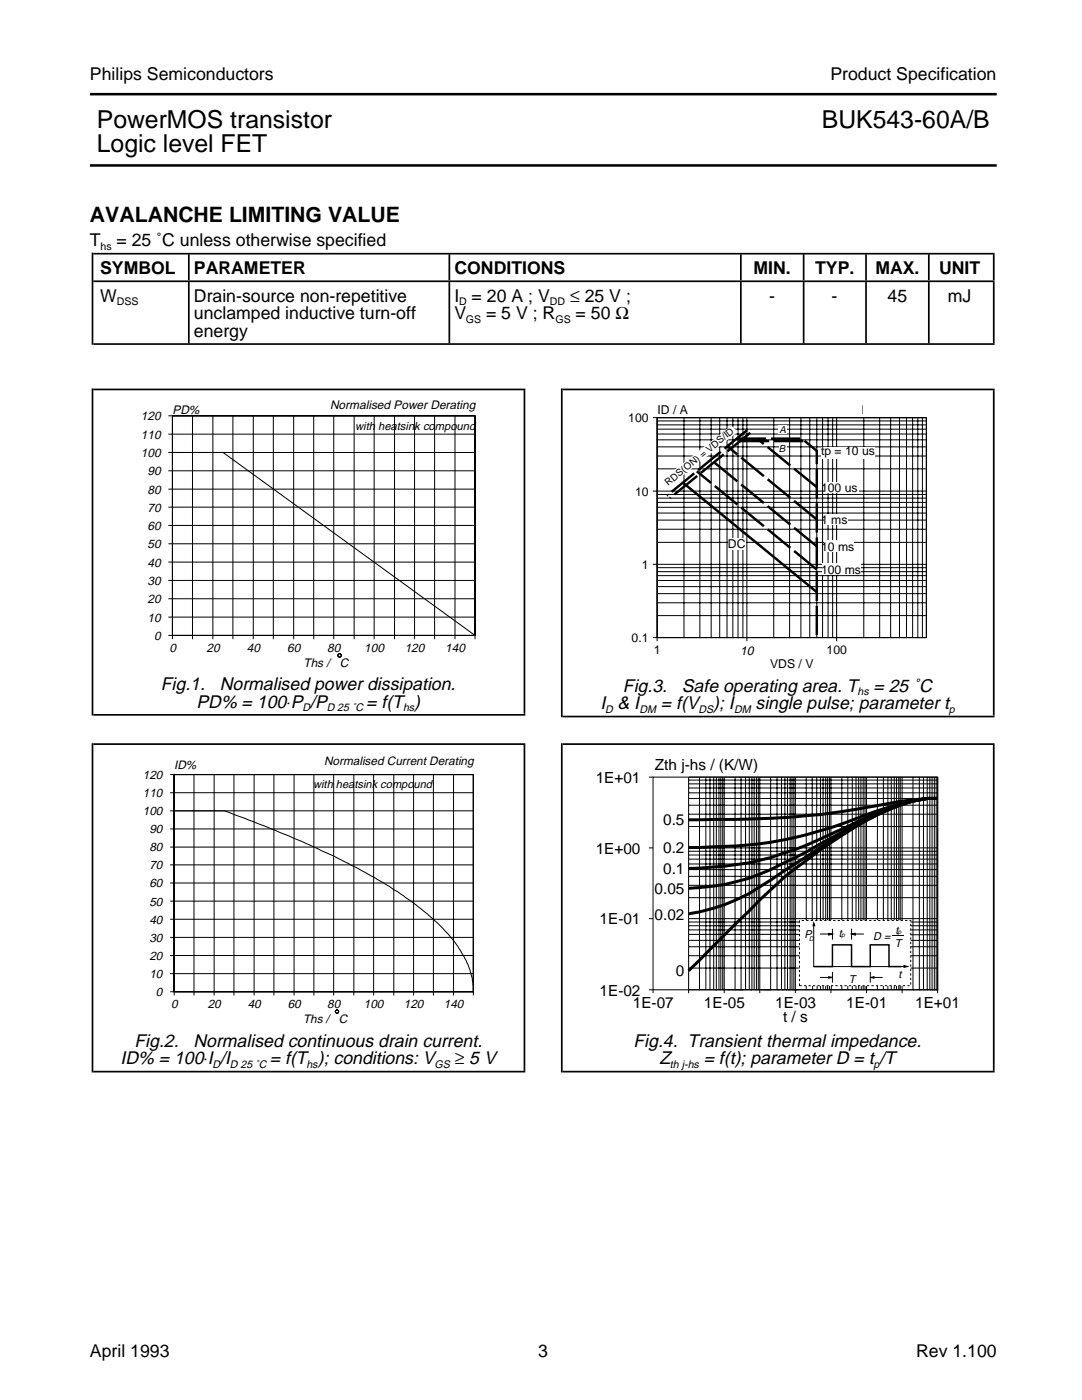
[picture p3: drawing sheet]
<svg xmlns="http://www.w3.org/2000/svg" width="216mm" height="279mm" viewBox="0 0 216 279" stroke-linecap="round" stroke-linejoin="round" font-family="sans-serif">
<g fill="none" stroke="#000" stroke-width=".2">
<path d="M33.6 83h61.2v44.6M33.6 86.6h61.2M33.6 90.3h61.2M33.6 94h61.2M33.6 97.6h61.2M34.4 83h60.4v43.8h-60.4zM34.4 90.3h10.1l50.3 36.5h-61.2M34.4 83v44.6M38.4 83v44.6M42.5 83v44.6M46.5 83v44.6M50.5 83v44.6"/>
<path d="M54.5 83v44.6M58.6 83v44.6M62.6 83v44.6M66.6 83v44.6M70.7 83v44.6M74.7 83v44.6M78.7 83v44.6M82.7 83v44.6M86.7 83v44.6M90.8 83v44.6M130.3 83.3h.8M130.3 98h.8"/>
<path d="M131.1 83.3h53.7v43.9h-53.7zM33.6 101.2h61.2M33.6 104.9h61.2M33.6 108.5h61.2M33.6 112.2h61.2M33.6 115.8h61.2M33.6 119.5h61.2M130.3 112.6h.8M33.6 123.2h61.2M130.3 127.2h.8v.8M149 127.2v.8M166.9 127.2v.8"/>
<circle cx="67.8" cy="130.8" r=".34"/>
</g>
<path d="M147 87.5h13l3 2.5v37.2M147.6 88h13M149.1 85.8l-16 13.1M149.7 86.4l-16 13M163 97.2l-11.9-9.7M163 103.7l-17.9-14.6M163 109l-21.2-17.3M163 113.7l-24-19.6" fill="none" stroke="#000" stroke-width=".49" stroke-dasharray="5.8 1" stroke-linecap="butt"/>
<path d="M136.2 96.3l26.8 21.9" fill="none" stroke="#000" stroke-width=".49"/>
<path d="M172.3 80.1h12.7v3h-12.7z" fill-rule="evenodd" fill="#fff"/>
<g fill="none" stroke="#000" stroke-width=".2">
<path d="M131.1 83.4h53.7v43.8h-53.7zM131.1 99.4h53.7M131.1 98.7h53.7M131.1 98h53.7M131.1 93.6h53.7M131.1 91h53.7M131.1 89.2h53.7M131.1 87.8h53.7M131.1 86.6h53.7M131.1 85.6h53.7M131.1 84.8h53.7M131.1 84h53.7"/>
<path d="M136.5 83.4v43.8M139.7 83.4v43.8M141.9 83.4v43.8M143.6 83.4v43.8M145.1 83.4v43.8M146.2 83.4v43.8M147.3 83.4v43.8M148.2 83.4v43.8M149 83.4v43.8M154.4 83.4v43.8M157.6 83.4v43.8M159.8 83.4v43.8"/>
<path d="M161.6 83.4v43.8M163 83.4v43.8M164.1 83.4v43.8M165.2 83.4v43.8M166.1 83.4v43.8M166.9 83.4v43.8M172.4 83.4v43.8M175.5 83.4v43.8M177.7 83.4v43.8M179.5 83.4v43.8M180.9 83.4v43.8M182.1 83.4v43.8"/>
<path d="M183.1 83.4v43.8M184.1 83.4v43.8M131.1 118.5h53.7M131.1 117.1h53.7M131.1 115.9h53.7M131.1 114.9h53.7M131.1 114.1h53.7M131.1 113.3h53.7M131.1 112.6h53.7M131.1 108.2h53.7M131.1 105.6h53.7M131.1 103.8h53.7"/>
<path d="M131.1 102.4h53.7M131.1 101.2h53.7M131.1 100.3h53.7M131.1 127.2h.1M131.1 122.9h53.7M131.1 120.3h53.7M136.5 127.2h.1M139.7 127.2h.1M141.9 127.2h.1M143.6 127.2h.1M145.1 127.2h.1M146.2 127.2h.1"/>
<path d="M147.3 127.2h.1M148.2 127.2h.1M149 127.2h.1M154.4 127.2h.1M157.6 127.2h.1M159.8 127.2h.1M161.6 127.2h.1M163 127.2h.1M164.1 127.2h.1M165.2 127.2h.1M166.1 127.2h.1M166.9 127.2h.1"/>
<path d="M172.4 127.2h.1M175.5 127.2h.1M177.7 127.2h.1M179.5 127.2h.1M180.9 127.2h.1M182.1 127.2h.1M183.1 127.2h.1M184.1 127.2h.1"/>
</g>
<g fill="#fff">
<path d="M164 89.3h10.6v2.4h-10.6z" fill-rule="evenodd"/>
<path d="M164.4 96.3h6.9v2h-6.9z" fill-rule="evenodd"/>
<path d="M164.4 102.6h4.7v2.2h-4.7z" fill-rule="evenodd"/>
<path d="M164.4 107.9h5.9v2.3h-5.9z" fill-rule="evenodd"/>
<path d="M164.1 112.4h7.7v2.4h-7.7z" fill-rule="evenodd"/>
<path d="M145.4 107.4h3.4v2.3h-3.4z" fill-rule="evenodd"/>
<path d="M132.3 95.6l13.6-10.7 1.3 1.3-13.5 10.8-.1 .3z" fill-rule="evenodd"/>
<path d="M155.3 84.9h1.8v1.7h-1.8z" fill-rule="evenodd"/>
<path d="M155.5 88.5h1.4v1.8h-1.4z" fill-rule="evenodd"/>
</g>
<g fill="none" stroke="#000" stroke-width=".2">
<path d="M34 154.6h60.5v44.1M34 158.2h60.5M34.8 154.6h59.7v43.3h-59.7zM34.8 154.6v44.1M38.7 154.6v44.1M42.7 154.6v44.1M46.7 154.6v44.1M50.7 154.6v44.1M54.7 154.6v44.1M58.7 154.6v44.1M62.6 154.6v44.1M66.6 154.6v44.1"/>
<path d="M70.6 154.6v44.1M74.6 154.6v44.1M78.6 154.6v44.1M82.5 154.6v44.1M86.5 154.6v44.1M90.5 154.6v44.1M129.5 155.1h.8M130.3 155.1h56.8v42.4h-56.8zM137.4 155.1v43.1M137.5 155.1h49.6v43.1M137.5 159.4h49.6M137.5 158.2h49.6"/>
<path d="M137.5 157.3h49.6M137.5 156.4h49.6M137.5 155.7h49.6M139.6 155.1v42.4M140.8 155.1v42.4M141.7 155.1v42.4M142.4 155.1v42.4M142.9 155.1v42.4M143.5 155.1v42.4M143.8 155.1v42.4M144.2 155.1v42.4M144.5 155.1v43.1"/>
<path d="M146.7 155.1v42.4M147.9 155.1v42.4M148.8 155.1v42.4M149.5 155.1v42.4M150 155.1v42.4M150.5 155.1v42.4M150.9 155.1v42.4M151.3 155.1v42.4M151.6 155.1v43.1M153.8 155.1v42.4M155 155.1v42.4M155.9 155.1v42.4"/>
<path d="M156.6 155.1v42.4M157.1 155.1v42.4M157.7 155.1v42.4M158 155.1v42.4M158.4 155.1v42.4M158.7 155.1v43.1M160.9 155.1v28.5M162.1 155.1v28.5M163 155.1v28.5M163.7 155.1v28.5M164.2 155.1v28.5M164.8 155.1v28.5"/>
<path d="M165.1 155.1v28.5M165.5 155.1v28.5M165.8 155.1v28.5M168 155.1v28.5M169.2 155.1v28.5M170.1 155.1v28.5M170.8 155.1v28.5M171.3 155.1v28.5M171.8 155.1v28.5M172.2 155.1v28.5M172.6 155.1v28.5M172.9 155.1v28.5"/>
<path d="M175.1 155.1v28.5M176.3 155.1v28.5M177.2 155.1v28.5M177.8 155.1v28.5M178.4 155.1v28.5M178.9 155.1v28.5M179.3 155.1v28.5M179.6 155.1v28.5M180 155.1v28.5M182.2 155.1v42.4M183.4 155.1v42.4M184.3 155.1v42.4"/>
<path d="M185 155.1v42.4M185.5 155.1v42.4M186 155.1v42.4M186.4 155.1v42.4M186.8 155.1v42.4M34 161.8h60.5M34 165.4h60.5M34 169.1h60.5M34 172.6h60.5M34 176.2h60.5M34 179.8h60.5M34.8 161.8h9.9l2.9 1.1a177.6 177.6 0 0 1 29 13.3l.6 .4a52.2 52.2 0 0 1 13.6 11.5 17.8 17.8 0 0 1 3.5 7.3l.2 2.5h-60.5"/>
<path d="M129.5 169.2h.8M137.5 169.2h49.6M137.5 179.2h49.6M137.5 176.7h49.6M137.5 174.9h49.6M137.5 173.5h49.6M137.5 172.4h49.6M137.5 171.5h49.6M137.5 170.6h49.6M137.5 169.9h49.6M137.5 165h49.6M137.5 162.5h49.6"/>
<path d="M137.5 160.7h49.6M34 183.5h60.5M34 187.1h60.5M34 190.7h60.5M34 194.3h60.5M129.5 197.5h.8v.7M129.5 183.3h.8M137.5 183.3h49.6M137.5 197.5h49.6M137.5 193.2h22M137.5 190.7h22M137.5 188.9h22"/>
<path d="M137.5 187.7h22M137.5 186.5h22M137.5 185.6h22M137.5 184.8h22M137.5 184h22M142.8 197.5h.1M144.4 197.5h.1M145.4 197.5h.1M146.1 197.5h.1M146.6 197.5h.1M147 197.5h.1M147.3 197.5h.1"/>
<path d="M147.6 197.5h.1M147.9 197.5h.1M148.2 197.5h.1M149.8 197.5h.1M150.8 197.5h.1M151.4 197.5h.1M151.9 197.5h.1M152.4 197.5h.1M152.7 197.5h.1M153 197.5h.1M153.3 197.5h.1M153.5 197.5h.1"/>
<path d="M155.2 197.5h.1M156.1 197.5h.1M156.8 197.5h.1M157.3 197.5h.1M157.7 197.5h.1M158.1 197.5h.1M158.4 197.5h.1M158.7 197.5h.1M158.9 197.5h.1M160.9 196.8v.7M162.1 196.8v.7M162.4 184.8v8.1h18"/>
<path d="M163 196.8v.7M163.6 186.4h1.8M163.6 195.1h1.8M163.7 196.8v.7M164.2 196.8v.7M164.8 196.8v.7M165.1 196.8v.7M165.5 196.8v.7M165.8 197.5v.7M165.9 196.8v.7M166.1 185.4v2.1M166.1 193.9v2.2"/>
<path d="M168 196.8v.7M169.2 196.8v.7M169.9 185.4v2.1M170.1 196.8v.7M170.7 186.4h1.7M170.8 196.8v.7M171.3 196.8v.7M171.9 196.8v.7M172.2 196.8v.7M172.6 196.8v.7M172.9 196.8v1.4M173.7 193.9v2.2"/>
<path d="M174.4 195.1h1.7M175.1 196.8v.7M176.3 196.8v.7M177.2 196.8v.7M177.8 196.8v.7M178 186.7h2.4M178.4 196.8v.7M178.9 196.8v.7M179.3 196.8v.7M179.6 196.8v.7M180 196.8v1.4M181.7 193.2h5.4"/>
<path d="M181.7 190.7h5.4M181.7 188.9h5.4M181.7 187.7h5.4M181.7 185.6h5.4M181.7 184.8h5.4M181.7 184h5.4M181.7 186.6h5.4M182.2 197.5h.1M183.4 197.5h.1M184.3 197.5h.1M185 197.5h.1M185.5 197.5h.1"/>
<path d="M186 197.5h.1M186.4 197.5h.1M186.8 197.5h.1"/>
<circle cx="67.2" cy="201.9" r=".34"/>
</g>
<path d="M187.1 159.4a20.5 20.5 0 0 0-9.2 2 75.7 75.7 0 0 0-17 10.4 60.6 60.6 0 0 0-9.3 7.8l-14.2 14.1M187.1 159.4a69.3 69.3 0 0 0-14.2 1.7 155.2 155.2 0 0 1-30.5 2.4l-5 .1M187.1 159.4a28.1 28.1 0 0 0-9.2 1.5l-5 1.7a79.8 79.8 0 0 1-30.5 6.4l-5 .1M187.1 159.4h-2.1a49.8 49.8 0 0 0-14.2 4.7l-2.8 1.4a78.2 78.2 0 0 1-18.5 6.7l-5 .7-7.1 .4M187.1 159.4a23.6 23.6 0 0 0-9.2 1.8 118.6 118.6 0 0 0-14.2 7.2l-5 2.8a74.2 74.2 0 0 1-9.2 4.1 42.9 42.9 0 0 1-12.1 2M187.1 159.4a21.9 21.9 0 0 0-9.2 1.9 64.4 64.4 0 0 0-12.1 6.6l-2.1 1.2-12.1 7.9a34.7 34.7 0 0 1-14.2 5.4" fill="none" stroke="#000" stroke-width=".6"/>
<path d="M162.4 184.2l.2 .6h-.4zM165.4 186.3l.7 .1-.7 .2zM165.4 194.9l.7 .2-.7 .1zM169.9 186.4l.8-.1v.3zM173.7 195.1l.7-.2v.3zM180.4 192.7l.7 .2-.7 .2z" fill="#000" stroke="#000" stroke-width=".2"/>
<path d="M162.4 192.9h3.7v-4.3h3.8v4.3h3.8v-4.3h3.7v4.3h2.5" fill="none" stroke="#000" stroke-width=".3"/>
<path d="M159.5 183.7h22.2v13h-22.2z" fill="none" stroke="#000" stroke-width=".2" stroke-dasharray=".4" stroke-linecap="butt"/>
<path d="M175.4 151.2h11.9v3.1h-11.9z" fill-rule="evenodd" fill="#fff"/>
<path d="M18.6 56.1h179.9M18.6 50.6h179.9M18.6 77.7h86.2M18.6 68.7h179.9M112.3 77.7h86.2M18.6 148.5h86.2M18.6 142.7h86.2M112.3 148.5h86.2M112.3 143h86.2M18.6 213.9h86.2M112.3 213.9h86.2" fill="none" stroke="#000" stroke-width=".34"/>
<path d="M104.5 181.2h.3M198.1 181.2h.4" fill="none" stroke="#000" stroke-width="65" stroke-linecap="butt"/>
<path d="M18.3 181.2h.3M111.9 181.2h.4" fill="none" stroke="#000" stroke-width="65.7" stroke-linecap="butt"/>
<path d="M198.1 110.3h.4" fill="none" stroke="#000" stroke-width="64.9" stroke-linecap="butt"/>
<path d="M111.9 110.3h.4" fill="none" stroke="#000" stroke-width="65.6" stroke-linecap="butt"/>
<path d="M104.5 110.2h.3" fill="none" stroke="#000" stroke-width="64.6" stroke-linecap="butt"/>
<path d="M18.3 110.2h.3" fill="none" stroke="#000" stroke-width="65.3" stroke-linecap="butt"/>
<path d="M37.5 62.4h.3M89.5 62.4h.3M147.7 62.4h.3M160.2 62.4h.3M172.6 62.4h.4M185.2 62.4h.3M198.1 62.4h.4" fill="none" stroke="#000" stroke-width="12.2" stroke-linecap="butt"/>
<path d="M37.5 53.3h.3M89.5 53.3h.3M147.7 53.3h.3M160.2 53.3h.3M172.6 53.3h.4M185.2 53.3h.3M198.1 53.3h.4" fill="none" stroke="#000" stroke-width="5.2" stroke-linecap="butt"/>
<path d="M18.3 59.6h.3" fill="none" stroke="#000" stroke-width="18.4" stroke-linecap="butt"/>
<path d="M17.9 18.8h181M17.9 33h181" fill="none" stroke="#000" stroke-width=".51"/>
<g font-size="4.9">
<text x="19.3" y="25.5">PowerMOS transistor</text>
<text x="164" y="25.5">BUK543-60A/B</text>
<text x="19.3" y="30.4">Logic level FET</text>
</g>
<text font-size="4.2" x="17.9" y="44.4">AVALANCHE LIMITING VALUE</text>
<g font-size="3.6">
<text x="32.1" y="137.7">Fig.1.</text>
<text x="43.9" y="137.7">Normalised power dissipation.</text>
<text x="39.2" y="141.2">PD% = 100⋅P /P</text>
<text x="73.1" y="141.2">= f(T )</text>
<text x="119.8" y="141.6">I &amp; I</text>
<text x="124.3" y="138.1">Fig.3.</text>
<text x="131.9" y="141.6">= f(V</text>
<text x="136.1" y="138.1">Safe operating area. T</text>
<text x="142.3" y="141.6">); I</text>
<text x="150.8" y="141.6">single pulse; parameter t</text>
<text x="174.3" y="138.1">= 25 ˚C</text>
<text x="26.8" y="209">Fig.2.</text>
<text x="38.6" y="209">Normalised continuous drain current.</text>
<text x="126.4" y="209">Fig.4. Transient thermal impedance.</text>
<text x="24" y="212.4">ID% = 100⋅I /I</text>
<text x="53.8" y="212.4">= f(T ); conditions: V</text>
<text x="131.6" y="212.4">Z</text>
<text x="140.4" y="212.4">= f(t); parameter D = t /T</text>
</g>
<g font-size="3.5">
<text x="17.9" y="16">Philips Semiconductors</text>
<text x="165.7" y="16">Product Specification</text>
<text x="17.9" y="49.2">T</text>
<text x="23.2" y="49.2">= 25 ˚C unless otherwise specified</text>
<text x="20" y="54.7">SYMBOL</text>
<text x="38.7" y="54.7">PARAMETER</text>
<text x="90.7" y="54.7">CONDITIONS</text>
<text x="150.4" y="54.7">MIN.</text>
<text x="162.6" y="54.7">TYP.</text>
<text x="174.7" y="54.7">MAX.</text>
<text x="187.4" y="54.7">UNIT</text>
<text x="20" y="60.2">W</text>
<text x="38.7" y="63.7">unclamped inductive turn-off</text>
<text x="38.7" y="60.2">Drain-source non-repetitive</text>
<text x="90.7" y="60.2">I = 20 A ; V</text>
<text x="90.7" y="63.7">V</text>
<text x="97" y="63.7">= 5 V ; R</text>
<text x="113.8" y="60.2">≤ 25 V ;</text>
<text x="114.9" y="63.7">= 50 Ω</text>
<text x="153.5" y="60.2">-</text>
<text x="165.9" y="60.2">-</text>
<text x="177.1" y="60.2">45</text>
<text x="189.1" y="60.2">mJ</text>
<text x="38.7" y="67.2">energy</text>
<text x="90.7" y="212.4">≥ 5 V</text>
<text x="17.9" y="270.8">April 1993</text>
<text x="107.4" y="270.8">3</text>
<text x="182.8" y="270.8">Rev 1.100</text>
</g>
<g font-size="3.1">
<text x="130.7" y="153.7">Zth j-hs / (K/W)</text>
<text x="118.9" y="156.2">1E+01</text>
<text x="132.3" y="164.7">0.5</text>
<text x="118.9" y="170.4">1E+00</text>
<text x="132.3" y="170.3">0.2</text>
<text x="130.6" y="178.4">0.05</text>
<text x="132.3" y="174.4">0.1</text>
<text x="119.6" y="184.5">1E-01</text>
<text x="130.6" y="183.5">0.02</text>
<text x="134.9" y="194.9">0</text>
<text x="119.6" y="198.7">1E-02</text>
<text x="126.3" y="201.2">1E-07</text>
<text x="140.5" y="201.2">1E-05</text>
<text x="154.7" y="201.2">1E-03</text>
<text x="156.2" y="203.9">t / s</text>
<text x="168.9" y="201.2">1E-01</text>
<text x="182.6" y="201.2">1E+01</text>
</g>
<text font-size="2.5" x="147.7" y="130.7">10</text>
<g font-size="2.4">
<text x="28.1" y="83.9">120</text>
<text x="34.4" y="82.6">PD%</text>
<text x="65.9" y="81.7">Normalised Power Derating</text>
<text x="131.2" y="82.7">ID / A</text>
<text x="172" y="82.5">BUK543-60</text>
<text x="28.1" y="87.5">110</text>
<text x="125.4" y="84.2">100</text>
<text x="28.1" y="91.2">100</text>
<text x="29.4" y="94.8">90</text>
<text x="163.8" y="90.9">tp = 10 us</text>
<text x="29.4" y="98.5">80</text>
<text x="126.7" y="98.9">10</text>
<text x="163.8" y="98.1">100 us</text>
<text x="29.4" y="102.1">70</text>
<text x="29.4" y="105.7">60</text>
<text x="163.8" y="104.6">1 ms</text>
<text x="29.4" y="109.4">50</text>
<text x="29.4" y="113.1">40</text>
<text x="128.1" y="113.5">1</text>
<text x="145.3" y="109.5">DC</text>
<text x="163.8" y="109.9">10 ms</text>
<text x="29.4" y="116.7">30</text>
<text x="163.8" y="114.6">100 ms</text>
<text x="29.4" y="120.4">20</text>
<text x="29.4" y="124">10</text>
<text x="30.7" y="127.7">0</text>
<text x="33.8" y="130.2">0</text>
<text x="41.2" y="130.2">20</text>
<text x="49.3" y="130.2">40</text>
<text x="57.3" y="130.2">60</text>
<text x="65.3" y="130.2">80</text>
<text x="72.7" y="130.2">100</text>
<text x="80.8" y="130.2">120</text>
<text x="88.8" y="130.2">140</text>
<text x="126" y="128.1">0.1</text>
<text x="130.5" y="130.5">1</text>
<text x="164.9" y="130.5">100</text>
<text x="60.5" y="133.1">Ths /</text>
<text x="67.8" y="133.1">C</text>
<text x="153.7" y="133.4">VDS / V</text>
<text x="28.5" y="155.5">120</text>
<text x="34.8" y="153.5">ID%</text>
<text x="64.7" y="152.7">Normalised Current Derating</text>
<text x="28.5" y="159.1">110</text>
<text x="28.5" y="162.7">100</text>
<text x="29.8" y="166.2">90</text>
<text x="29.8" y="169.9">80</text>
<text x="29.8" y="173.5">70</text>
<text x="29.8" y="177.1">60</text>
<text x="29.8" y="180.7">50</text>
<text x="29.8" y="184.3">40</text>
<text x="29.8" y="187.9">30</text>
<text x="29.8" y="191.6">20</text>
<text x="29.8" y="195.2">10</text>
<text x="31.1" y="198.8">0</text>
<text x="34.2" y="201.3">0</text>
<text x="41.5" y="201.3">20</text>
<text x="49.4" y="201.3">40</text>
<text x="57.4" y="201.3">60</text>
<text x="65.3" y="201.3">80</text>
<text x="72.6" y="201.3">100</text>
<text x="80.6" y="201.3">120</text>
<text x="88.6" y="201.3">140</text>
<text x="60.5" y="204.1">Ths /</text>
<text x="67.6" y="204.1">C</text>
</g>
<g font-size="2.3">
<text x="70.9" y="85.8">with heatsink compound</text>
<text x="62.5" y="157.3">with heatsink compound</text>
</g>
<g font-size="2.2">
<text x="60.4" y="141.9">D</text>
<text x="65.2" y="141.9">D 25 ˚C</text>
<text x="80.4" y="141.9">hs</text>
<text x="120.7" y="142.3">D</text>
<text x="127.6" y="142.3">DM</text>
<text x="139.4" y="142.3">DS</text>
<text x="146.5" y="142.3">DM</text>
<text x="171.1" y="138.8">hs</text>
<text x="189.3" y="142.3">p</text>
<text x="160.5" y="187.2">P</text>
<text x="167.4" y="187">t</text>
<text x="174.3" y="187.6">D =</text>
<text x="178.6" y="188.9">T</text>
<text x="178.7" y="186.4">t</text>
<text x="169.4" y="196.2">T</text>
<text x="179.3" y="195.1">t</text>
<text x="42.4" y="213.2">D</text>
<text x="45.9" y="213.2">D 25 ˚C</text>
<text x="61.1" y="213.2">hs</text>
<text x="86.7" y="213.2">GS</text>
<text x="133.7" y="213.2">th j-hs</text>
<text x="174.3" y="213.2">p</text>
</g>
<g font-size="2.1">
<text x="20.1" y="49.9">hs</text>
<text x="23.3" y="60.9">DSS</text>
<text x="91.6" y="60.9">D</text>
<text x="93" y="64.4">GS</text>
<text x="109.7" y="60.9">DD</text>
<text x="110.8" y="64.4">GS</text>
</g>
<g font-size="2">
<text x="155.5" y="86.3">A</text>
<text x="155.4" y="90.2">B</text>
</g>
<text font-size="1.9" x="133.3" y="97" transform="rotate(-39 133.3 97)">RDS(ON) = VDS/ID</text>
<g font-size="1.3">
<text x="161.5" y="187.7">D</text>
<text x="167.9" y="187">p</text>
<text x="179.2" y="186.4">p</text>
</g>
</svg>
